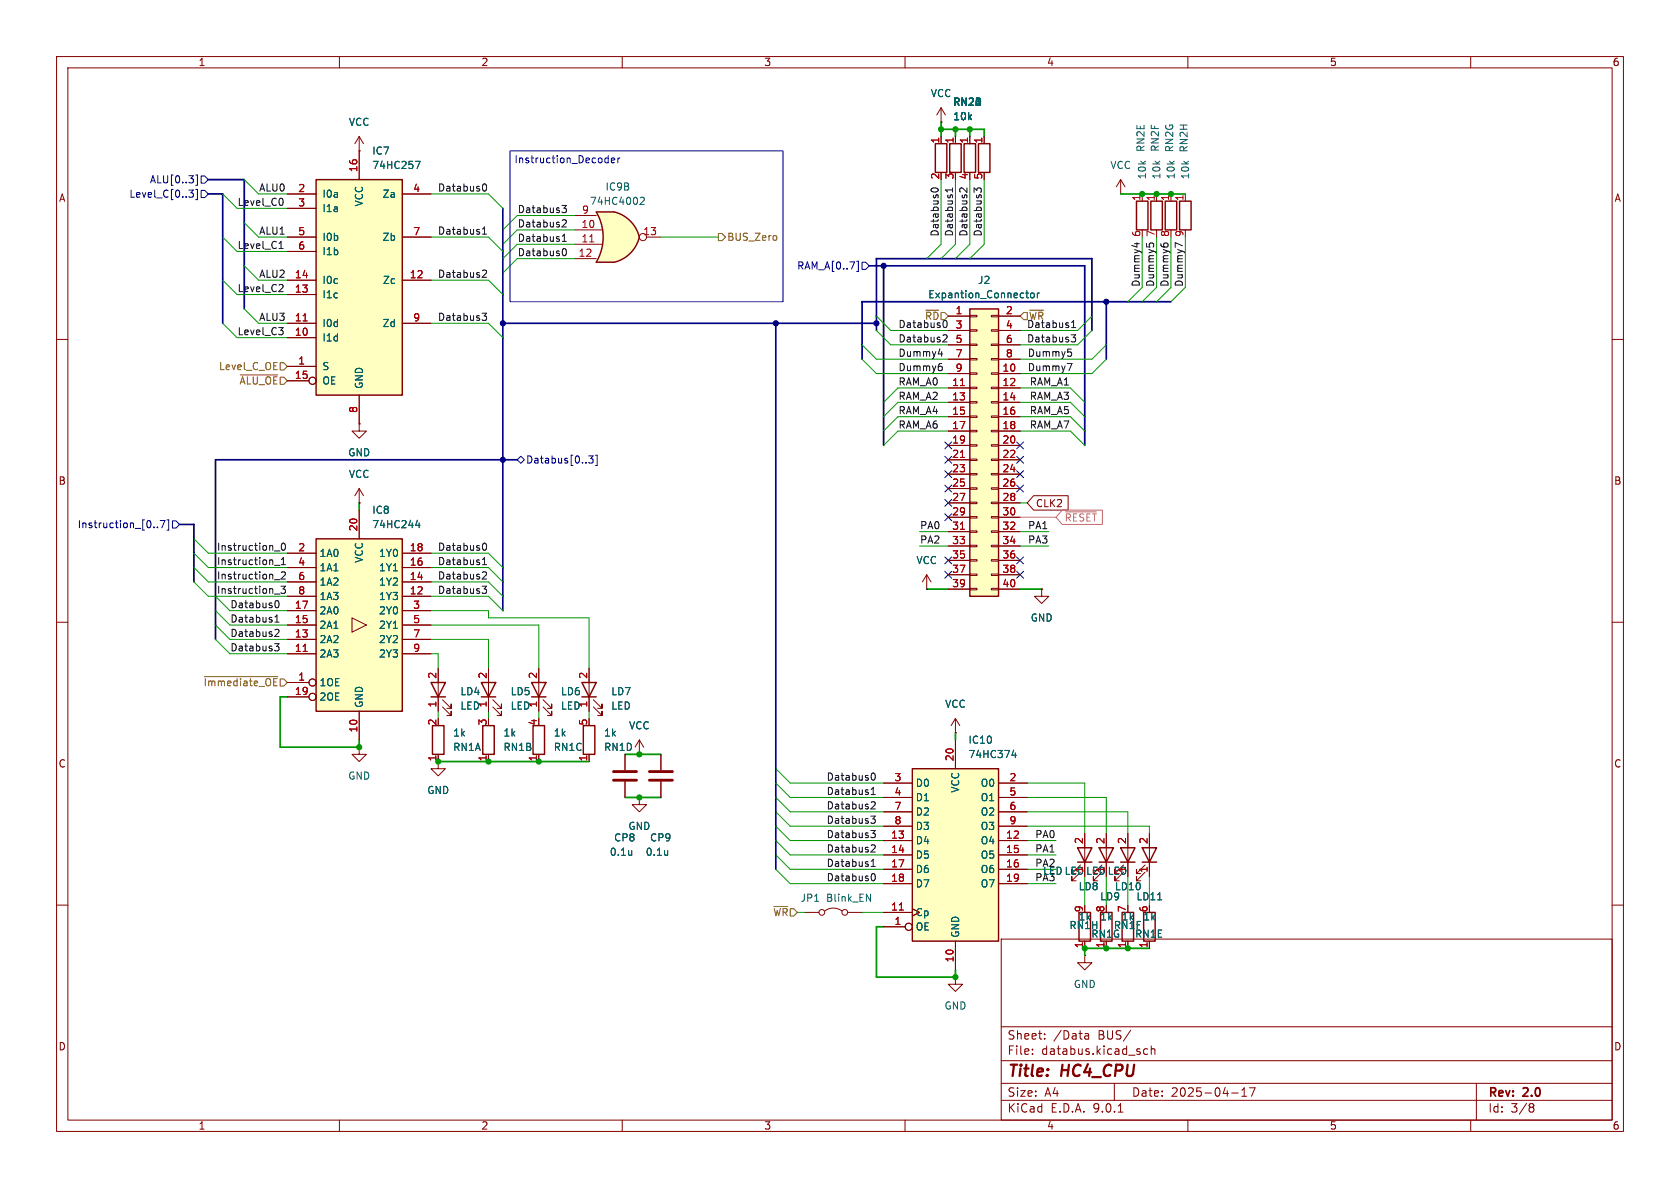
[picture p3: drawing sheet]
<svg xmlns="http://www.w3.org/2000/svg" width="297mm" height="210mm" viewBox="0 0 297 210" stroke-linecap="round" stroke-linejoin="round" font-family="sans-serif">
<g fill="none" stroke="#840000" stroke-width=".18">
<path d="M10 10h277v190h-277zM12 12h273v186h-273zM60 10v2M110 10v2M160 10v2M210 10v2M260 10v2M10 60h2M285 60h2M10 110h2M285 110h2M63.5 132.1v1.3h1.3l-1.3 1.2-1.3-1.2h1.3"/>
<path d="M63.5 132.1h.1M10 160h2M177 166h108v32h-108zM285 160h2M60 198v2M110 198v2M160 198v2M177 194.5h108M177 191.5h108M177 187.5h108M177 181.5h108M182.5 186.3v.1"/>
<path d="M182.5 185.5v.1M184.7 183.6v.1M184.7 182.8v.1M191.8 182.8h.6l.1 .9M191.8 183.6h.7M192.5 183.1l-.7 .1M197 191.5v3M197.7 196.6h.8M199.9 182.1l-1.3 2M202.9 185.5l-.4-.1-.3 .3v.4l.1 .2h.6M203.5 185.5l.2-.1 .4 .1 .1 .9M203.5 184.9v1.5"/>
<path d="M210 198v2M217.7 193.2h1.2M219.5 193.8h.9M219.5 192.7l.5-.4v1.5M220.9 192.3h1l-.7 1.5M260 198v2M261 191.5v6.5M270.6 195.1l.4 .1 .2 .2-.3 .3M270.6 195.7h.3M270.9 195.7l.2 .2 .1 .4-.2 .2-.4 .1"/>
</g>
<path d="M55.9 95.3h15.2v30.4h-15.2z" fill="#ffffc2"/>
<g fill="none" stroke="#840000" stroke-width=".18">
<path d="M168.9 24.1v1.3M174 24.1v1.3M198.1 34.3h.1M198.1 31.8l-.7 1.2M198.1 31.8l.8 1.2M198.1 31.8v2.5M50.8 97.8h5.1M63.5 90.2v5.1M71.1 97.8h5.1M50.8 100.3h5.1M50.8 102.9h5.1M50.8 105.4h5.1"/>
<path d="M50.8 108h5.1M50.8 110.5h5.1M50.8 113h5.1M50.8 115.6h5.1M62.2 109.2l2.6 1.3-2.6 1.3zM71.1 100.3h5.1M71.1 102.9h5.1M71.1 105.4h5.1M71.1 108h5.1M71.1 110.5h5.1M71.1 113h5.1M71.1 115.6h5.1"/>
<path d="M50.8 120.7h3.8M50.8 123.2h3.8M63.5 125.7v5.1M195.6 166.4v1.2M203.2 166.4v1.2"/>
<circle cx="55.2" cy="120.6" r=".63"/>
<circle cx="55.2" cy="123.2" r=".63"/>
</g>
<path d="M167.9 25.4h2v5.1h-2zM173 25.4h2v5.1h-2zM55.9 95.3h15.2v30.4h-15.2zM194.6 161.3h2v5.1h-2zM202.2 161.3h2v5.1h-2z" fill="none" stroke="#840000" stroke-width=".25"/>
<path d="M53.6 115.2h.7" fill="none" stroke="#a90000" stroke-width=".18"/>
<path d="M73.8 92l-.3 .9h.8M74.1 92.4v.9" fill="none" stroke="#006464" stroke-width=".18"/>
<path d="M55.9 31.8h15.2v38.1h-15.2z" fill="#ffffc2"/>
<path d="M55.9 31.8h15.2v38.1h-15.2zM165.4 25.4h2v5.1h-2zM170.4 25.4h2.1v5.1h-2.1zM203.5 35.6h2v5h-2z" fill="none" stroke="#840000" stroke-width=".25"/>
<g fill="none" stroke="#840000" stroke-width=".18">
<path d="M50.8 34.3h5.1M50.8 36.8h5.1M63.5 26.7v5.1M71.1 34.3h5.1M166.4 24.1v1.3M171.4 24.1v1.3M204.5 34.3v1.3M50.8 41.9h5.1M50.8 44.5h5.1M50.8 49.5h5.1M50.8 52.1h5.1M50.8 57.2h5.1"/>
<path d="M50.8 59.7h5.1M71.1 41.9h5.1M71.1 49.5h5.1M71.1 57.2h5.1M50.8 64.8h5.1M50.8 67.3h3.8M63.5 69.9v5"/>
<circle cx="55.2" cy="67.3" r=".63"/>
</g>
<path d="M53.6 56.7h.7" fill="none" stroke="#a90000" stroke-width=".18"/>
<path d="M73.4 28.5h.9l-.6 1.3" fill="none" stroke="#006464" stroke-width=".18"/>
<path d="M161.3 135.9h15.2v30.5h-15.2z" fill="#ffffc2"/>
<path d="M200.9 35.6h2v5h-2zM206 35.6h2v5h-2zM208.5 35.6h2.1v5h-2.1zM161.3 135.9h15.2v30.5h-15.2zM198.1 149.9h2.6l-1.3 2.5zM198.1 152.4h2.6M201.9 149.9h2.6l-1.3 2.5zM201.9 152.4h2.6M190.8 161.3h2v5.1h-2z" fill="none" stroke="#840000" stroke-width=".25"/>
<g fill="none" stroke="#840000" stroke-width=".18">
<path d="M201.9 34.3v1.3M207 34.3v1.3M209.5 34.3v1.3M156.2 138.4h5.1M168.9 130.8v5.1M176.5 138.4h5.1M156.2 141h5.1M156.2 143.5h5.1M156.2 146.1h5.1M156.2 148.6h5.1M156.2 151.1h5.1M156.2 153.7h5.1"/>
<path d="M156.2 156.2h5.1M176.5 141h5.1M176.5 143.5h5.1M176.5 146.1h5.1M176.5 148.6h5.1M176.5 151.1h5.1M176.5 153.7h5.1M176.5 156.2h5.1M198.6 154.2l-1.5 1.5v-.8v.8h.8M198.6 152.9l-1.5 1.5v-.7v.7h.8M199.4 147.3v7.6M202.4 154.2l-1.5 1.5v-.8v.8h.8"/>
<path d="M202.4 152.9l-1.5 1.5v-.7v.7h.8M203.2 147.3v7.6M156.2 161.3h5.1M156.2 163.8h3.8M168.9 166.4v5.1M191.8 168.9v1.3h1.2l-1.2 1.3-1.3-1.3h1.3M191.8 168.9h.1M191.8 166.4v1.2"/>
<circle cx="160.7" cy="163.8" r=".63"/>
</g>
<path d="M159 160.9h.7" fill="none" stroke="#a90000" stroke-width=".18"/>
<path d="M179.2 132.6l-.3 .9h.8M179.5 133.1v.8M204.7 159.1h.7" fill="none" stroke="#006464" stroke-width=".18"/>
<path d="M171.4 54.6h5.1v50.8h-5.1z" fill="#ffffc2"/>
<path d="M171.4 54.6h5.1v50.8h-5.1zM76.2 120.7h2.5l-1.2 2.5zM76.2 123.2h2.5M190.5 149.9h2.5l-1.2 2.5zM190.5 152.4h2.5M194.3 149.9h2.5l-1.2 2.5zM194.3 152.4h2.5" fill="none" stroke="#840000" stroke-width=".25"/>
<g fill="none" stroke="#840000" stroke-width=".18">
<path d="M167.6 55.9h3.8M167.6 58.4h3.8M171.4 55.8h1.3v.2h-1.3zM171.4 58.3h1.3v.2h-1.3zM175.3 55.8h1.2v.2h-1.2zM175.3 58.3h1.2v.2h-1.2zM176.5 55.9h3.8M176.5 58.4h3.8M167.6 61h3.8M167.6 63.5h3.8M167.6 66h3.8M167.6 68.6h3.8"/>
<path d="M167.6 71.1h3.8M167.6 73.7h3.8M167.6 76.2h3.8M167.6 78.7h3.8M171.4 60.8h1.3v.3h-1.3zM171.4 63.4h1.3v.2h-1.3zM171.4 65.9h1.3v.3h-1.3zM171.4 68.5h1.3v.2h-1.3zM171.4 71h1.3v.2h-1.3zM171.4 73.5h1.3v.3h-1.3zM171.4 76.1h1.3v.2h-1.3zM171.4 78.6h1.3v.3h-1.3z"/>
<path d="M175.3 60.8h1.2v.3h-1.2zM175.3 63.4h1.2v.2h-1.2zM175.3 65.9h1.2v.3h-1.2zM175.3 68.5h1.2v.2h-1.2zM175.3 71h1.2v.2h-1.2zM175.3 73.5h1.2v.3h-1.2zM175.3 76.1h1.2v.2h-1.2zM175.3 78.6h1.2v.3h-1.2zM176.5 61h3.8M176.5 63.5h3.8M176.5 66h3.8M176.5 68.6h3.8"/>
<path d="M176.5 71.1h3.8M176.5 73.7h3.8M176.5 76.2h3.8M176.5 78.7h3.8M167.6 81.3h3.8M167.6 83.8h3.8M167.6 86.4h3.8M167.6 88.9h3.8M167.6 91.4h3.8M167.6 94h3.8M167.6 96.5h3.8M167.6 99.1h3.8"/>
<path d="M171.4 81.2h1.3v.2h-1.3zM171.4 83.7h1.3v.2h-1.3zM171.4 86.2h1.3v.3h-1.3zM171.4 88.8h1.3v.2h-1.3zM171.4 91.3h1.3v.3h-1.3zM171.4 93.9h1.3v.2h-1.3zM171.4 96.4h1.3v.2h-1.3zM171.4 98.9h1.3v.3h-1.3zM175.3 81.2h1.2v.2h-1.2zM175.3 83.7h1.2v.2h-1.2zM175.3 86.2h1.2v.3h-1.2zM175.3 88.8h1.2v.2h-1.2z"/>
<path d="M175.3 91.3h1.2v.3h-1.2zM175.3 93.9h1.2v.2h-1.2zM175.3 96.4h1.2v.2h-1.2zM175.3 98.9h1.2v.3h-1.2zM176.5 81.3h3.8M176.5 83.8h3.8M176.5 86.4h3.8M176.5 88.9h3.8M176.5 91.4h3.8M176.5 94h3.8M176.5 96.5h3.8M176.5 99.1h3.8"/>
<path d="M77.5 118.1v7.6M167.6 101.6h3.8M167.6 104.1h3.8M171.4 101.5h1.3v.2h-1.3zM171.4 104h1.3v.3h-1.3zM175.3 101.5h1.2v.2h-1.2zM175.3 104h1.2v.3h-1.2zM176.5 101.6h3.8M176.5 104.1h3.8M78.2 125l1.6 1.5v-.8v.8h-.8M78.2 123.7l1.6 1.5v-.7v.7h-.8M191 154.2l-1.5 1.5v-.8v.8h.7"/>
<path d="M191 152.9l-1.5 1.5v-.7v.7h.7M191.8 147.3v7.6M194.8 154.2l-1.5 1.5v-.8v.8h.8M194.8 152.9l-1.5 1.5v-.7v.7h.8M195.6 147.3v7.6"/>
</g>
<path d="M169.8 68.2h.7M169.8 80.9h.7M169.8 93.6h.7" fill="none" stroke="#a90000" stroke-width=".18"/>
<path d="M181.3 51.8h.5M181.6 52.6h.2M182.2 51.9l.2-.1 .4 .1v.5l-.1 .2h-.3l-.2-.1zM183.4 51.8v.8M183.8 51.8l-.4 .2" fill="none" stroke="#006464" stroke-width=".18"/>
<path d="M105.4 37.5h3.2M105.4 46.4h3.2" fill="none" stroke="#ffffc2" stroke-width=".18"/>
<g fill="#ffffc2" stroke="#ffffc2" stroke-width=".18">
<path d="M108.6 37.5a6.1 6.1 0 0 1 4.4 4.4l-5.9 1.4z"/>
<path d="M107.2 40.5l5.8 1.4a6 6 0 0 1-4.4 4.5z"/>
</g>
<path d="M105.4 37.5h3.2v8.9h-3.2a8.8 8.8 0 0 0 0-8.9z" fill="#ffffc2"/>
<path d="M105.4 37.5h3.2a6 6 0 0 1 4.4 4.4 6 6 0 0 1-4.4 4.5h-3.2a8.7 8.7 0 0 0 0-8.9zM76.5 128.3h2v5.1h-2zM85.1 120.7h2.5l-1.2 2.5zM85.1 123.2h2.5M85.3 128.3h2.1v5.1h-2.1zM94 120.7h2.5l-1.3 2.5zM94 123.2h2.5M94.2 128.3h2.1v5.1h-2.1zM102.9 120.7h2.5l-1.3 2.5zM102.9 123.2h2.5M103.1 128.3h2.1v5.1h-2.1zM198.4 161.3h2v5.1h-2z" fill="none" stroke="#840000" stroke-width=".25"/>
<g fill="none" stroke="#840000" stroke-width=".18">
<path d="M166.4 19.1l-.8 1.2M166.4 19.1l.7 1.2M166.4 19.1v2.5M50.8 34.3h5.1M50.8 36.8h5.1M63.5 26.7h.1M63.5 24.1l-.8 1.3M63.5 24.1l.8 1.3M63.5 24.1v7.7M71.1 34.3h5.1M101.6 38.1h3.8M166.4 21.6h.1"/>
<path d="M166.4 24.1v1.3M168.9 24.1v1.3M171.4 24.1v1.3M174 24.1v1.3M50.8 41.9h5.1M50.8 44.5h5.1M50.8 49.5h5.1M50.8 52.1h5.1M50.8 57.2h5.1M50.8 59.7h5.1M71.1 41.9h5.1M71.1 49.5h5.1"/>
<path d="M71.1 57.2h5.1M101.6 40.6h4.8M101.6 43.2h4.8M101.6 45.7h3.8M114.3 41.9h2.5M167.6 55.9h3.8M167.6 58.4h3.8M176.5 55.9h3.8M176.5 58.4h3.8M50.8 64.8h5.1M50.8 67.3h3.8M63.5 74.9v1.3h1.3l-1.3 1.3-1.3-1.3h1.3"/>
<path d="M63.5 74.9h.1M63.5 69.9v5M167.6 61h3.8M167.6 63.5h3.8M167.6 66h3.8M167.6 68.6h3.8M167.6 71.1h3.8M167.6 73.7h3.8M167.6 76.2h3.8M167.6 78.7h3.8M176.5 61h3.8M176.5 63.5h3.8"/>
<path d="M176.5 66h3.8M176.5 68.6h3.8M176.5 71.1h3.8M176.5 73.7h3.8M176.5 76.2h3.8M176.5 78.7h3.8M50.8 97.8h5.1M63.5 88.9h.1M63.5 86.4v2.5M63.5 90.2v5.1M63.5 86.4l.8 1.2M63.5 86.4l-.8 1.2"/>
<path d="M71.1 97.8h5.1M167.6 81.3h3.8M167.6 83.8h3.8M167.6 86.4h3.8M167.6 88.9h3.8M167.6 91.4h3.8M167.6 94h3.8M167.6 96.5h3.8M167.6 99.1h3.8M176.5 81.3h3.8M176.5 83.8h3.8M176.5 86.4h3.8"/>
<path d="M176.5 88.9h3.8M176.5 91.4h3.8M176.5 94h3.8M176.5 96.5h3.8M176.5 99.1h3.8M182.7 87.6h6.1v2.6h-6.1l-1.1-1.3zM50.8 100.3h5.1M50.8 102.9h5.1M50.8 105.4h5.1M50.8 108h5.1M50.8 110.5h5.1M50.8 113h5.1"/>
<path d="M50.8 115.6h5.1M71.1 100.3h5.1M71.1 102.9h5.1M71.1 105.4h5.1M71.1 108h5.1M71.1 110.5h5.1M71.1 113h5.1M71.1 115.6h5.1M77.5 118.1v2.6M86.4 118.1v7.6M95.2 118.1v7.6M104.1 118.1v7.6"/>
<path d="M163.8 104.1h.1M163.8 101.6l-.7 1.3M163.8 101.6l.8 1.3M163.8 101.6v2.5M167.6 101.6h3.8M167.6 104.1h3.8M176.5 101.6h3.8M176.5 104.1h3.8M184.1 104.1v1.3h1.3l-1.3 1.3-1.2-1.3h1.2M184.1 104.1h.1M50.8 120.7h3.8M50.8 123.2h3.8"/>
<path d="M63.5 125.7v5.1M77.5 133.4v2.5h1.2l-1.2 1.3-1.3-1.3h1.3M77.5 123.2v2.5M86.4 133.4v1.2M87.1 125l1.5 1.5v-.8v.8h-.7M87.1 123.7l1.5 1.5v-.7v.7h-.7M95.2 133.4v1.2M96 125l1.5 1.5v-.8v.8h-.7M96 123.7l1.5 1.5v-.7v.7h-.7M104.1 133.4v1.2M104.9 125l1.5 1.5v-.8v.8h-.7M104.9 123.7l1.5 1.5v-.7v.7h-.7"/>
<path d="M110.5 133.4v2.7M110.5 138.2v2.8M113 133.4h.1M113 130.8l-.7 1.3M113 130.8l.8 1.3M113 130.8v2.6M116.8 133.4v2.7M116.8 138.2v2.8M156.2 138.4h5.1M168.9 129.5h.1M168.9 127l-.8 1.3M168.9 127l.8 1.3"/>
<path d="M168.9 127v2.5M168.9 130.8v5.1M176.5 138.4h5.1M113 141v1.2h1.3l-1.3 1.3-1.2-1.3h1.2M113 141h.1M156.2 141h5.1M156.2 143.5h5.1M156.2 146.1h5.1M156.2 148.6h5.1M156.2 151.1h5.1M156.2 153.7h5.1M156.2 156.2h5.1"/>
<path d="M176.5 141h5.1M176.5 143.5h5.1M176.5 146.1h5.1M176.5 148.6h5.1M176.5 151.1h5.1M176.5 153.7h5.1M176.5 156.2h5.1M191.8 147.3v2.6M191.8 152.4v2.5M195.6 147.3v2.6M195.6 152.4v2.5M199.4 147.3v2.6"/>
<path d="M199.4 152.4v2.5M203.2 147.3v2.6M203.2 152.4v2.5M142.2 161.3h2.6M145.8 161a2.54 2.54 0 0 1 3 0M149.9 161.3h2.5M156.2 161.3h5.1M156.2 163.8h3.8M168.9 172.7v1.3h1.3l-1.3 1.3-1.3-1.3h1.3M168.9 172.7h.1M168.9 166.4v5.1M191.8 166.4v1.2"/>
<path d="M195.6 166.4v1.2M199.4 166.4v1.2M203.2 166.4v1.2"/>
<circle cx="113.7" cy="41.9" r=".63"/>
<circle cx="55.2" cy="67.3" r=".63"/>
<circle cx="55.2" cy="120.6" r=".63"/>
<circle cx="55.2" cy="123.2" r=".63"/>
<circle cx="145.3" cy="161.3" r=".51"/>
<circle cx="149.4" cy="161.3" r=".51"/>
<circle cx="160.7" cy="163.8" r=".63"/>
</g>
<path d="M53.6 56.7h.7M104.3 42.8h.7M169.8 68.2h.7M169.8 80.9h.7M169.8 93.6h.7M53.6 115.2h.7M159 160.9h.7" fill="none" stroke="#a90000" stroke-width=".18"/>
<g fill="none" stroke="#006464" stroke-width=".18">
<path d="M73.4 28.5h.9l-.6 1.3M113.2 35l.5-.1 .2 .3-.8 .9h.8M181.3 51.8h.5M181.6 52.6h.2M182.2 51.9l.2-.1 .4 .1v.5l-.1 .2h-.3l-.2-.1zM183.4 51.8v.8M183.8 51.8l-.4 .2M73.8 92l-.3 .9h.8M74.1 92.4v.9M179.2 132.6l-.3 .9h.8M179.5 133.1v.8M111.7 150.4v.8"/>
<path d="M111.7 151.1h-.1M118 150.4v.8M118 151.1h.1M153.2 158.1l.7 1.2v-1.2M204.7 159.1h.7"/>
</g>
<path d="M108.5 136.4h4M108.5 137.9h4M114.8 136.4h4.1M114.8 137.9h4.1" fill="none" stroke="#840000" stroke-width=".51"/>
<path d="M127 41.3h.6l.7 .6-.7 .6h-.6zM137.3 41.8v.6M163.7 54.8h2.3M181 55.2h.6v1.3h-.6l-.7-.6zM182 54.8h2.5M42.5 66.3h6.6M49.5 64.1h.7l.6 .7-.6 .6h-.7zM36.1 119.6h13M49.5 120h.7l.6 .7-.6 .6h-.7zM136.8 160.2h2.5" fill="none" stroke="#725600" stroke-width=".18"/>
<g fill="none" stroke="#000084" stroke-width=".18">
<path d="M33.4 33.6h.8l-.4 .5 .3 .1 .1 .4-.3 .3h-.3M34.6 30.9h.3v1.9h-.3M34.6 33.5h.3v1.8h-.3M35.6 31.1h.6l.6 .7-.6 .6h-.6zM35.6 33.7h.6l.6 .6-.6 .6h-.6zM151.4 46.2h.3v1.8h-.3M152.4 46.4h.6l.7 .6-.7 .6h-.6zM167 78.1l1.2 1.2M168.2 78.1l-1.2 1.2M179.7 78.1l1.2 1.2M180.9 78.1l-1.2 1.2M27.2 93.2v.1"/>
<path d="M27.8 93.2v.1M28.3 92h.9l-.6 1.3M29.5 91.9h.3v1.8h-.3M30.5 92.1h.6l.6 .6-.6 .6h-.6zM91.4 81.3l.7-.7 .6 .7-.6 .6zM104.1 80.6h.8l-.5 .5 .4 .1v.5l-.2 .2-.5-.2M105.3 80.5h.3v1.8h-.3M167 90.8l1.2 1.2M167 98.5l1.2 1.2M167 80.7l1.2 1.2M167 85.8l1.2 1.2M167 83.2l1.2 1.2"/>
<path d="M167 88.3l1.2 1.2M168.2 90.8l-1.2 1.2M168.2 98.5l-1.2 1.2M168.2 80.7l-1.2 1.2M168.2 85.8l-1.2 1.2M168.2 83.2l-1.2 1.2M168.2 88.3l-1.2 1.2M179.7 98.5l1.2 1.2M179.7 80.7l1.2 1.2M179.7 85.8l1.2 1.2M179.7 83.2l1.2 1.2M180.9 98.5l-1.2 1.2"/>
<path d="M180.9 85.8l-1.2 1.2M180.9 80.7l-1.2 1.2M180.9 83.2l-1.2 1.2M167 101l1.2 1.2M168.2 101l-1.2 1.2M179.7 101l1.2 1.2M180.9 101l-1.2 1.2"/>
</g>
<path d="M180.3 91.4h6.4M187.8 90.2h7.1v2.5h-7.1l-1.1-1.3zM188.3 90.5h5.5" fill="none" stroke="#ff00d1" stroke-width=".18"/>
<g fill="none" stroke="#0f0f0f" stroke-width=".18">
<path d="M49.9 35.2l.2 .3-.2 .7M85.4 32.6l.2-.1a.68 .68 0 0 1 .4 .6 .68 .68 0 0 1-.4 .7l-.2-.1M99.3 36.3h.8l-.4 .5 .4 .1v.4l-.2 .3h-.4M99.5 38.9h.4l.2 .3-.8 .9h.8M164.7 33.8l-.1-.2a.68 .68 0 0 1 .6-.4 .68 .68 0 0 1 .7 .4l-.2 .2M168.4 33.2v.7M168.4 33.6h-1.3l.4 .3M170.9 33.2v.8l-.9-.8-.3 .3v.4M173.5 33.8v-.3l-.3-.3-.4 .1-.1 .3-.5-.4v.8M49.3 57.9h.8l-.5 .5M49.3 43.9h.8M49.6 42.8l.1-.1v1.2"/>
<path d="M49.8 50.3l.3 .2-.1 .3-.7 .8h.8M49.9 58.5l.2 .1-.2 .5M85.2 55.4h.8l-.4 .5 .4 .1v.4l-.2 .2h-.4M85.3 40.5l.4-.4v1.3M85.3 41.4h.7M85.4 47.8l.4-.1 .2 .4-.8 .9h.8M99.4 42.7h.7M99.4 41.8l.4-.4v1.3M99.5 44.1l.2-.2a.68 .68 0 0 1 .4 .7 .68 .68 0 0 1-.4 .6l-.2-.1M166.8 59.2h.4l.2 .3-.7 .9h.7M167.4 57.7l-.3 .2-.3-.1M189.4 59.2h.8l-.5 .5 .4 .1 .1 .4-.3 .2h-.3"/>
<path d="M189.4 57.9h.8M189.4 57l.4-.4v1.3M200.6 43.1h.8M201 42.9v.8M202.7 43v.6M203.2 43.2l.2-.2h.3l.3 .2M205.2 43.1v.2M205.7 43.2l.3-.2h.3l.2 .2M209 43.4l-1.2-.5v.8M165.9 62.6h.8M166.2 64.3h.3M166.3 64.7l.3 .3v.3l-.3 .2"/>
<path d="M166.5 62.1v.9M188.7 64.3h.8l-.5 1.2M188.8 61.7h.6M189.2 62.2l.3 .2v.3l-.3 .3M48.5 99.9h1M48.5 97.4h1M49.7 98.9l.4-.4v1.3M49.7 99.8h.8M49.9 96.1l.1-.1a.68 .68 0 0 1 .5 .6 .68 .68 0 0 1-.5 .7l-.1-.1-.2-.4zM85.3 99.8h.7M85.3 98.9l.4-.4v1.3M85.4 96.1l.2-.1a.68 .68 0 0 1 .4 .6 .68 .68 0 0 1-.4 .7l-.2-.1"/>
<path d="M48.5 105h1M48.5 102.5h1M48.5 113.8h.8l-.4 .5 .4 .1v.4l-.2 .3h-.4M48.6 110h.7M48.6 109.1l.4-.4v1.3M48.7 111.3l.4-.1 .2 .4-.8 .9h.8M48.7 106.3l.2-.1a.68 .68 0 0 1 .4 .6 .68 .68 0 0 1-.4 .6l-.2-.1M49.7 103.6h.8l-.5 .5 .4 .1v.6l-.2 .1-.5-.1M49.7 101.2l.5-.1 .3 .4-.8 .9h.8M85.2 103.6h.8l-.4 .5 .4 .1v.5l-.2 .2h-.4M85.4 101.1h.4l.2 .4-.8 .9h.8M154 139.6l.4-.4v1.3"/>
<path d="M154.1 136.8l.2-.2a.68 .68 0 0 1 .5 .7 .68 .68 0 0 1-.5 .6l-.2-.1M154 144.3h.7l-.4 .5 .4 .1v.4l-.2 .2h-.4M154 146.8h.7l-.4 .5 .4 .1v.4l-.2 .3h-.4M154 153.2h.7M154 152.3l.4-.4v1.3M154 140.5h.7M154.1 141.8l.4-.1 .2 .4-.7 .9h.7M154.1 149.4l.4-.1 .2 .4-.7 .9h.7M154.1 154.5l.2-.1a.68 .68 0 0 1 .5 .7 .68 .68 0 0 1-.5 .6l-.2-.1"/>
</g>
<path d="M36.8 31.8h6.4v22.8M36.8 34.3h2.6v22.9M88.9 36.8v71.2M88.9 57.2h66M137.2 57.2v96.5M153.7 47h38.1v31.7M154.9 58.4v-12.7h38.1v12.7M156.2 47v31.7M195.6 53.3v10.2M207 53.3h-54.6v10.2M31.7 92.7h2.6v10.2M91.4 81.3h-53.3v31.7" fill="none" stroke="#000084" stroke-width=".3"/>
<g fill="none" stroke="#009600" stroke-width=".3">
<path d="M166.4 21.6v2.5M166.4 22.9h7.6v1.2M168.9 22.9v1.2M171.4 22.9v1.2M198.1 34.3h11.4M63.5 88.9v1.3M163.8 104.1h3.8M180.3 104.1h3.8M50.8 123.2h-1.3v8.9h14v-1.3M77.5 134.6h26.6M110.5 133.4h6.3M168.9 129.5v1.3"/>
<path d="M110.5 141h6.3M156.2 163.8h-1.3v8.9h14v-1.2M203.2 167.6h-11.4v1.3"/>
</g>
<g fill="none" stroke="#009600" stroke-width=".18">
<path d="M39.4 34.3l2.5 2.5h8.9M43.2 39.4l2.5 2.5h5.1M43.2 31.8l2.5 2.5h5.1M76.2 34.3h10.2l2.5 2.5M101.6 38.1h-10.2l-2.5 2.5M166.4 31.8v11.4l-2.6 2.5M168.9 31.8v11.4l-2.5 2.5M171.4 31.8v11.4l-2.5 2.5M174 31.8v11.4l-2.6 2.5M39.4 41.9l2.5 2.6h8.9M39.4 49.5l2.5 2.6h8.9M39.4 57.2l2.5 2.5h8.9"/>
<path d="M43.2 47l2.5 2.5h5.1M43.2 54.6l2.5 2.6h5.1M76.2 49.5h10.2l2.5 2.6M76.2 41.9h10.2l2.5 2.6M76.2 57.2h10.2l2.5 2.5M101.6 45.7h-10.2l-2.5 2.6M101.6 43.2h-10.2l-2.5 2.5M101.6 40.6h-10.2l-2.5 2.6M116.8 41.9h10.2M154.9 58.4l2.6 2.6h10.1M154.9 55.9l2.6 2.5h10.1M193 58.4l-2.5 2.6h-10.2"/>
<path d="M193 55.9l-2.5 2.5h-10.2M201.9 41.9v8.9l-2.5 2.5M204.5 41.9v8.9l-2.6 2.5M207 41.9v8.9l-2.5 2.5M209.5 41.9v8.9l-2.5 2.5M152.4 61l2.5 2.5h12.7M152.4 63.5l2.5 2.5h12.7M167.6 71.1h-8.9l-2.5 2.6M167.6 76.2h-8.9l-2.5 2.5M167.6 68.6h-8.9l-2.5 2.5M167.6 73.7h-8.9l-2.5 2.5M180.3 71.1h8.9l2.6 2.6"/>
<path d="M180.3 76.2h8.9l2.6 2.5M180.3 68.6h8.9l2.6 2.5M180.3 73.7h8.9l2.6 2.5M195.6 61l-2.6 2.5h-12.7M195.6 63.5l-2.6 2.5h-12.7M34.3 95.3l2.5 2.5h14M34.3 97.8l2.5 2.5h14M76.2 97.8h10.2l2.5 2.5M162.6 94h5M162.6 96.5h5M180.3 94h5.1M180.3 88.9h1.3"/>
<path d="M180.3 96.5h5.1M34.3 100.3l2.5 2.6h14M34.3 102.9l2.5 2.5h14M38.1 113l2.5 2.6h10.2M38.1 108l2.5 2.5h10.2M38.1 110.5l2.5 2.5h10.2M38.1 105.4l2.5 2.6h10.2M76.2 102.9h10.2l2.5 2.5M76.2 100.3h10.2l2.5 2.6M76.2 105.4h10.2l2.5 2.6M76.2 115.6h1.3v2.5M76.2 110.5h19v7.6"/>
<path d="M76.2 113h10.2v5.1M76.2 108h10.2v1.2h17.7v8.9M77.5 125.7v1.3M86.4 125.7v1.3M95.2 125.7v1.3M104.1 125.7v1.3M137.2 135.9l2.5 2.5h16.5M137.2 138.4l2.5 2.6h16.5M181.6 138.4h10.2v8.9M137.2 153.7l2.5 2.5h16.5M137.2 151.1l2.5 2.6h16.5M137.2 146.1l2.5 2.5h16.5"/>
<path d="M137.2 148.6l2.5 2.5h16.5M137.2 143.5l2.5 2.6h16.5M137.2 141l2.5 2.5h16.5M181.6 156.2h5.1M181.6 153.7h5.1M181.6 148.6h5.1M181.6 151.1h5.1M181.6 146.1h21.6v1.2M181.6 143.5h17.8v3.8M181.6 141h14v6.3M191.8 154.9v5.1M195.6 154.9v5.1"/>
<path d="M199.4 154.9v5.1M203.2 154.9v5.1M152.4 161.3h3.8"/>
</g>
<path d="M90.2 26.7h48.2v26.6h-48.2zM107.2 27.9l.3 .1M107.5 27.5v1.3M107.5 28.7l-.3 .1M108.1 28.4l.6-.2-.1-.2-.3-.1-.2 .2v.6h.5M109.2 27.9v.9M109.6 27.9l-.4 .3" fill="none" stroke="#0000c2" stroke-width=".18"/>
<g fill="#009600" stroke="#009600" stroke-width=".18">
<circle cx="204.5" cy="34.3" r=".46"/>
<circle cx="201.9" cy="34.3" r=".46"/>
<circle cx="207" cy="34.3" r=".46"/>
<circle cx="171.4" cy="22.9" r=".46"/>
<circle cx="168.9" cy="22.9" r=".46"/>
<circle cx="166.4" cy="22.9" r=".46"/>
<circle cx="191.8" cy="167.6" r=".46"/>
<circle cx="199.4" cy="167.6" r=".46"/>
<circle cx="195.6" cy="167.6" r=".46"/>
<circle cx="168.9" cy="172.7" r=".46"/>
<circle cx="63.5" cy="132.1" r=".46"/>
<circle cx="113" cy="133.4" r=".46"/>
<circle cx="77.5" cy="134.6" r=".46"/>
<circle cx="86.4" cy="134.6" r=".46"/>
<circle cx="113" cy="141" r=".46"/>
<circle cx="95.2" cy="134.6" r=".46"/>
</g>
<g fill="#000084" stroke="#000084" stroke-width=".18">
<circle cx="195.6" cy="53.3" r=".46"/>
<circle cx="156.2" cy="47" r=".46"/>
<circle cx="154.9" cy="57.2" r=".46"/>
<circle cx="137.2" cy="57.2" r=".46"/>
<circle cx="88.9" cy="81.3" r=".46"/>
<circle cx="88.9" cy="57.2" r=".46"/>
</g>
<g font-size="2.8" fill="#840000">
<text x="178" y="190.9">Title:</text>
<text x="187.7" y="190.9">HC4_CPU</text>
</g>
<g font-size="2.1" fill="#840000">
<text x="178" y="184">Sheet:</text>
<text x="186.2" y="184">/Data</text>
<text x="194.2" y="184">BUS/</text>
<text x="178" y="186.7">File:</text>
<text x="184.1" y="186.7">databus.kicad_sch</text>
<text x="178" y="196.9">KiCad</text>
<text x="178" y="194.1">Size:</text>
<text x="184.7" y="194.1">A4</text>
<text x="185.7" y="196.9">E.D.A.</text>
<text x="193.3" y="196.9">9.0.1</text>
<text x="200" y="194.1">Date:</text>
<text x="207" y="194.1">2025-04-17</text>
<text x="263" y="194.3">Rev:</text>
<text x="263" y="196.9">Id:</text>
<text x="267.1" y="196.9">3/8</text>
<text x="269.4" y="194.3">2.0</text>
</g>
<g font-size="1.8" fill="#840000">
<text x="35" y="11.9">1</text>
<text x="85" y="11.9">2</text>
<text x="135" y="11.9">3</text>
<text x="185" y="11.9">4</text>
<text x="235" y="11.9">5</text>
<text x="285" y="11.9">6</text>
<text x="10.3" y="35.9">A</text>
<text x="285.3" y="35.9">A</text>
<text x="10.3" y="85.9">B</text>
<text x="183" y="89.9">CLK2</text>
<text x="285.3" y="85.9">B</text>
<text x="10.3" y="135.9">C</text>
<text x="77.2" y="134.7" transform="rotate(-90 77.2 134.7)">1</text>
<text x="285.3" y="135.9">C</text>
<text x="10.3" y="185.9">D</text>
<text x="285.3" y="185.9">D</text>
<text x="35" y="199.9">1</text>
<text x="85" y="199.9">2</text>
<text x="135" y="199.9">3</text>
<text x="185" y="199.9">4</text>
<text x="235" y="199.9">5</text>
<text x="285" y="199.9">6</text>
</g>
<g font-size="1.8" fill="#006464">
<text x="164.5" y="17.4">VCC</text>
<text x="61.6" y="22.5">VCC</text>
<text x="168.4" y="21.4">10k</text>
<text x="168.4" y="18.9">RN2B</text>
<text x="65.7" y="27.5">IC7</text>
<text x="202.5" y="27" transform="rotate(-90 202.5 27)">RN2E</text>
<text x="205.1" y="26.9" transform="rotate(-90 205.1 26.9)">RN2F</text>
<text x="207.6" y="27" transform="rotate(-90 207.6 27)">RN2G</text>
<text x="210.2" y="27.1" transform="rotate(-90 210.2 27.1)">RN2H</text>
<text x="56.9" y="35.2">I0a</text>
<text x="65.7" y="30.1">74HC257</text>
<text x="67.5" y="35.2">Za</text>
<text x="106.9" y="33.9">IC9B</text>
<text x="196.2" y="30.1">VCC</text>
<text x="202.8" y="31.8" transform="rotate(-90 202.8 31.8)">10k</text>
<text x="205.3" y="31.8" transform="rotate(-90 205.3 31.8)">10k</text>
<text x="207.9" y="31.8" transform="rotate(-90 207.9 31.8)">10k</text>
<text x="210.4" y="31.8" transform="rotate(-90 210.4 31.8)">10k</text>
<text x="56.9" y="37.7">I1a</text>
<text x="64.4" y="36.6" transform="rotate(-90 64.4 36.6)">VCC</text>
<text x="104.2" y="36.4">74HC4002</text>
<text x="56.9" y="42.8">I0b</text>
<text x="56.9" y="45.3">I1b</text>
<text x="67.5" y="42.8">Zb</text>
<text x="56.9" y="50.4">I0c</text>
<text x="56.9" y="52.9">I1c</text>
<text x="67.6" y="50.4">Zc</text>
<text x="164" y="52.9">Expantion_Connector</text>
<text x="172.8" y="50.4">J2</text>
<text x="56.9" y="58">I0d</text>
<text x="67.5" y="58">Zd</text>
<text x="56.9" y="60.6">I1d</text>
<text x="56.9" y="65.6">S</text>
<text x="56.9" y="68.2">OE</text>
<text x="64.4" y="68.8" transform="rotate(-90 64.4 68.8)">GND</text>
<text x="61.5" y="80.9">GND</text>
<text x="61.6" y="84.7">VCC</text>
<text x="65.7" y="91">IC8</text>
<text x="65.7" y="93.6">74HC244</text>
<text x="56.4" y="98.7">1A0</text>
<text x="56.4" y="101.2">1A1</text>
<text x="64.4" y="99.6" transform="rotate(-90 64.4 99.6)">VCC</text>
<text x="66.9" y="98.7">1Y0</text>
<text x="66.9" y="101.2">1Y1</text>
<text x="161.9" y="99.9">VCC</text>
<text x="56.4" y="103.7">1A2</text>
<text x="56.4" y="106.3">1A3</text>
<text x="66.9" y="103.7">1Y2</text>
<text x="66.9" y="106.3">1Y3</text>
<text x="56.4" y="108.8">2A0</text>
<text x="56.4" y="111.4">2A1</text>
<text x="56.4" y="113.9">2A2</text>
<text x="66.9" y="108.8">2Y0</text>
<text x="66.9" y="111.4">2Y1</text>
<text x="66.9" y="113.9">2Y2</text>
<text x="182.1" y="110.1">GND</text>
<text x="56.4" y="116.4">2A3</text>
<text x="66.9" y="116.4">2Y3</text>
<text x="56.4" y="121.5">1OE</text>
<text x="56.4" y="124.1">2OE</text>
<text x="64.4" y="125.2" transform="rotate(-90 64.4 125.2)">GND</text>
<text x="81.3" y="125.6">LED</text>
<text x="81.3" y="123.1">LD4</text>
<text x="86.1" y="125.2" transform="rotate(-90 86.1 125.2)">1</text>
<text x="90.2" y="125.6">LED</text>
<text x="90.2" y="123.1">LD5</text>
<text x="95" y="125.2" transform="rotate(-90 95 125.2)">1</text>
<text x="99.1" y="125.6">LED</text>
<text x="99.1" y="123.1">LD6</text>
<text x="103.9" y="125.2" transform="rotate(-90 103.9 125.2)">1</text>
<text x="108" y="125.6">LED</text>
<text x="108" y="123.1">LD7</text>
<text x="167" y="125.3">VCC</text>
<text x="80" y="130.4">1k</text>
<text x="88.9" y="130.4">1k</text>
<text x="97.8" y="130.4">1k</text>
<text x="106.7" y="130.4">1k</text>
<text x="111.1" y="129.1">VCC</text>
<text x="171.1" y="131.7">IC10</text>
<text x="80" y="132.9">RN1A</text>
<text x="88.9" y="132.9">RN1B</text>
<text x="97.8" y="132.9">RN1C</text>
<text x="106.7" y="132.9">RN1D</text>
<text x="171.1" y="134.2">74HC374</text>
<text x="61.5" y="138">GND</text>
<text x="75.4" y="140.6">GND</text>
<text x="161.8" y="139.3">D0</text>
<text x="161.8" y="141.8">D1</text>
<text x="169.8" y="140.2" transform="rotate(-90 169.8 140.2)">VCC</text>
<text x="173.3" y="139.3">O0</text>
<text x="173.3" y="141.8">O1</text>
<text x="108.5" y="148.9">CP8</text>
<text x="111" y="146.9">GND</text>
<text x="114.8" y="148.9">CP9</text>
<text x="161.8" y="144.4">D2</text>
<text x="161.8" y="146.9">D3</text>
<text x="161.8" y="149.5">D4</text>
<text x="173.3" y="144.4">O2</text>
<text x="173.3" y="146.9">O3</text>
<text x="173.3" y="149.5">O4</text>
<text x="107.7" y="151.5">0.1u</text>
<text x="114.1" y="151.5">0.1u</text>
<text x="161.8" y="152">D5</text>
<text x="161.8" y="154.5">D6</text>
<text x="173.3" y="152">O5</text>
<text x="173.3" y="154.5">O6</text>
<text x="182.9" y="153.3">PA2</text>
<text x="182.9" y="155.9">PA3</text>
<text x="184.3" y="154.9">LED LED</text>
<text x="191.9" y="154.9">LED</text>
<text x="195.7" y="154.9">LED</text>
<text x="141.4" y="159.6">JP1</text>
<text x="145.9" y="159.6">Blink_EN</text>
<text x="161.8" y="157.1">D7</text>
<text x="173.3" y="157.1">O7</text>
<text x="190.6" y="157.6">LD8</text>
<text x="194.4" y="159.4">LD9</text>
<text x="197" y="157.6">LD10</text>
<text x="200.8" y="159.4">LD11</text>
<text x="161.8" y="162.2">Cp</text>
<text x="161.8" y="164.7">OE</text>
<text x="169.8" y="165.9" transform="rotate(-90 169.8 165.9)">GND</text>
<text x="189" y="164.4">RN1H</text>
<text x="190.6" y="162.9">1k</text>
<text x="192.8" y="166">RN1G</text>
<text x="194.4" y="162.9">1k</text>
<text x="196.8" y="164.4">RN1F</text>
<text x="198.2" y="162.9">1k</text>
<text x="200.6" y="166">RN1E</text>
<text x="202" y="162.9">1k</text>
<text x="166.9" y="178.7">GND</text>
<text x="189.7" y="174.9">GND</text>
</g>
<text font-size="1.8" fill="#0000c2" x="90.9" y="29.1">Instruction_Decoder</text>
<g font-size="1.8" fill="#a90000">
<text x="166.1" y="25.5" transform="rotate(-90 166.1 25.5)">1</text>
<text x="168.7" y="25.5" transform="rotate(-90 168.7 25.5)">1</text>
<text x="171.2" y="25.5" transform="rotate(-90 171.2 25.5)">1</text>
<text x="173.7" y="25.5" transform="rotate(-90 173.7 25.5)">1</text>
<text x="52.6" y="34">2</text>
<text x="63.2" y="30.5" transform="rotate(-90 63.2 30.5)">16</text>
<text x="73" y="34">4</text>
<text x="166.1" y="31.8" transform="rotate(-90 166.1 31.8)">2</text>
<text x="168.7" y="31.8" transform="rotate(-90 168.7 31.8)">3</text>
<text x="171.2" y="31.8" transform="rotate(-90 171.2 31.8)">4</text>
<text x="173.7" y="31.8" transform="rotate(-90 173.7 31.8)">5</text>
<text x="201.7" y="35.6" transform="rotate(-90 201.7 35.6)">1</text>
<text x="204.2" y="35.6" transform="rotate(-90 204.2 35.6)">1</text>
<text x="206.8" y="35.6" transform="rotate(-90 206.8 35.6)">1</text>
<text x="209.3" y="35.6" transform="rotate(-90 209.3 35.6)">1</text>
<text x="52.6" y="36.6">3</text>
<text x="52.6" y="41.7">5</text>
<text x="73" y="41.7">7</text>
<text x="102.7" y="40.4">10</text>
<text x="102.8" y="37.8">9</text>
<text x="113.6" y="41.7">13</text>
<text x="201.7" y="42" transform="rotate(-90 201.7 42)">6</text>
<text x="204.2" y="42" transform="rotate(-90 204.2 42)">7</text>
<text x="206.8" y="42" transform="rotate(-90 206.8 42)">8</text>
<text x="209.3" y="42" transform="rotate(-90 209.3 42)">9</text>
<text x="52.6" y="44.2">6</text>
<text x="102.2" y="45.5">12</text>
<text x="102.7" y="42.9">11</text>
<text x="52" y="49.3">14</text>
<text x="52" y="51.8">13</text>
<text x="72.3" y="49.3">12</text>
<text x="52" y="56.9">11</text>
<text x="52" y="59.4">10</text>
<text x="73" y="56.9">9</text>
<text x="168.8" y="55.6">1</text>
<text x="168.8" y="58.2">3</text>
<text x="177.7" y="55.6">2</text>
<text x="177.7" y="58.2">4</text>
<text x="52.6" y="64.5">1</text>
<text x="168.8" y="60.7">5</text>
<text x="168.8" y="63.2">7</text>
<text x="168.8" y="65.8">9</text>
<text x="177.1" y="65.8">10</text>
<text x="177.7" y="60.7">6</text>
<text x="177.7" y="63.2">8</text>
<text x="52" y="67.1">15</text>
<text x="168.2" y="68.3">11</text>
<text x="168.2" y="70.9">13</text>
<text x="177.1" y="68.3">12</text>
<text x="177.1" y="70.9">14</text>
<text x="63.2" y="73.1" transform="rotate(-90 63.2 73.1)">8</text>
<text x="168.2" y="73.4">15</text>
<text x="168.2" y="75.9">17</text>
<text x="177.1" y="73.4">16</text>
<text x="177.1" y="75.9">18</text>
<text x="168.2" y="78.5">19</text>
<text x="168.2" y="81">21</text>
<text x="168.2" y="83.6">23</text>
<text x="177.1" y="78.5">20</text>
<text x="177.1" y="81">22</text>
<text x="177.1" y="83.6">24</text>
<text x="168.2" y="86.1">25</text>
<text x="168.2" y="88.6">27</text>
<text x="177.1" y="86.1">26</text>
<text x="177.1" y="88.6">28</text>
<text x="63.2" y="94" transform="rotate(-90 63.2 94)">20</text>
<text x="168.2" y="91.2">29</text>
<text x="168.2" y="93.7">31</text>
<text x="177.1" y="91.2">30</text>
<text x="177.1" y="93.7">32</text>
<text x="52.6" y="97.5">2</text>
<text x="52.6" y="100.1">4</text>
<text x="72.3" y="97.5">18</text>
<text x="72.3" y="100.1">16</text>
<text x="168.2" y="96.3">33</text>
<text x="168.2" y="98.8">35</text>
<text x="168.2" y="101.3">37</text>
<text x="177.1" y="96.3">34</text>
<text x="177.1" y="98.8">36</text>
<text x="177.1" y="101.3">38</text>
<text x="52" y="107.7">17</text>
<text x="52.6" y="102.6">6</text>
<text x="52.6" y="105.2">8</text>
<text x="72.3" y="102.6">14</text>
<text x="72.3" y="105.2">12</text>
<text x="73" y="107.7">3</text>
<text x="168.2" y="103.9">39</text>
<text x="177.1" y="103.9">40</text>
<text x="52" y="110.2">15</text>
<text x="52" y="112.8">13</text>
<text x="73" y="110.2">5</text>
<text x="73" y="112.8">7</text>
<text x="52" y="115.3">11</text>
<text x="73" y="115.3">9</text>
<text x="52" y="122.9">19</text>
<text x="52.6" y="120.4">1</text>
<text x="77.2" y="125.2" transform="rotate(-90 77.2 125.2)">1</text>
<text x="77.2" y="120.1" transform="rotate(-90 77.2 120.1)">2</text>
<text x="86.1" y="120.1" transform="rotate(-90 86.1 120.1)">2</text>
<text x="95" y="120.1" transform="rotate(-90 95 120.1)">2</text>
<text x="103.9" y="120.1" transform="rotate(-90 103.9 120.1)">2</text>
<text x="63.2" y="129.6" transform="rotate(-90 63.2 129.6)">10</text>
<text x="77.2" y="128.3" transform="rotate(-90 77.2 128.3)">2</text>
<text x="86.1" y="128.3" transform="rotate(-90 86.1 128.3)">3</text>
<text x="95" y="128.3" transform="rotate(-90 95 128.3)">4</text>
<text x="103.9" y="128.3" transform="rotate(-90 103.9 128.3)">5</text>
<text x="86.1" y="134.7" transform="rotate(-90 86.1 134.7)">1</text>
<text x="95" y="134.7" transform="rotate(-90 95 134.7)">1</text>
<text x="103.9" y="134.7" transform="rotate(-90 103.9 134.7)">1</text>
<text x="168.7" y="134.7" transform="rotate(-90 168.7 134.7)">20</text>
<text x="158" y="138.2">3</text>
<text x="158" y="140.7">4</text>
<text x="158" y="143.3">7</text>
<text x="178.4" y="138.2">2</text>
<text x="178.4" y="140.7">5</text>
<text x="178.4" y="143.3">6</text>
<text x="157.4" y="148.3">13</text>
<text x="158" y="145.8">8</text>
<text x="177.8" y="148.3">12</text>
<text x="178.4" y="145.8">9</text>
<text x="191.5" y="149.3" transform="rotate(-90 191.5 149.3)">2</text>
<text x="195.3" y="149.3" transform="rotate(-90 195.3 149.3)">2</text>
<text x="199.1" y="149.3" transform="rotate(-90 199.1 149.3)">2</text>
<text x="202.9" y="149.3" transform="rotate(-90 202.9 149.3)">2</text>
<text x="157.4" y="150.9">14</text>
<text x="157.4" y="153.4">17</text>
<text x="157.4" y="156">18</text>
<text x="177.8" y="150.9">15</text>
<text x="177.8" y="153.4">16</text>
<text x="177.8" y="156">19</text>
<text x="191.5" y="154.4" transform="rotate(-90 191.5 154.4)">1</text>
<text x="195.3" y="154.4" transform="rotate(-90 195.3 154.4)">1</text>
<text x="199.1" y="154.4" transform="rotate(-90 199.1 154.4)">1</text>
<text x="202.9" y="154.4" transform="rotate(-90 202.9 154.4)">1</text>
<text x="157.4" y="161">11</text>
<text x="191.5" y="161.4" transform="rotate(-90 191.5 161.4)">9</text>
<text x="195.3" y="161.4" transform="rotate(-90 195.3 161.4)">8</text>
<text x="199.1" y="161.4" transform="rotate(-90 199.1 161.4)">7</text>
<text x="202.9" y="161.4" transform="rotate(-90 202.9 161.4)">6</text>
<text x="158" y="163.6">1</text>
<text x="191.5" y="167.7" transform="rotate(-90 191.5 167.7)">1</text>
<text x="195.3" y="167.7" transform="rotate(-90 195.3 167.7)">1</text>
<text x="199.1" y="167.7" transform="rotate(-90 199.1 167.7)">1</text>
<text x="202.9" y="167.7" transform="rotate(-90 202.9 167.7)">1</text>
<text x="168.7" y="170.2" transform="rotate(-90 168.7 170.2)">10</text>
</g>
<g font-size="1.8" fill="#000084">
<text x="22.8" y="35.2">Level_C[0..3]</text>
<text x="26.4" y="32.6">ALU[0..3]</text>
<text x="140.8" y="47.9">RAM_A[0..7]</text>
<text x="92.9" y="82.1">Databus[0..3]</text>
<text x="13.6" y="93.6">Instruction_[0..7]</text>
</g>
<g font-size="1.8" fill="#0f0f0f">
<text x="45.7" y="33.9">ALU0</text>
<text x="77.3" y="33.9">Databus0</text>
<text x="41.9" y="36.5">Level_C0</text>
<text x="45.7" y="41.6">ALU1</text>
<text x="77.3" y="41.6">Databus1</text>
<text x="91.4" y="37.8">Databus3</text>
<text x="91.4" y="40.3">Databus2</text>
<text x="166" y="41.9" transform="rotate(-90 166 41.9)">Databus0</text>
<text x="168.6" y="41.9" transform="rotate(-90 168.6 41.9)">Databus1</text>
<text x="171.1" y="41.9" transform="rotate(-90 171.1 41.9)">Databus2</text>
<text x="173.6" y="41.9" transform="rotate(-90 173.6 41.9)">Databus3</text>
<text x="41.9" y="44.1">Level_C1</text>
<text x="91.4" y="42.8">Databus1</text>
<text x="91.4" y="45.4">Databus0</text>
<text x="41.9" y="51.7">Level_C2</text>
<text x="45.7" y="49.2">ALU2</text>
<text x="77.3" y="49.2">Databus2</text>
<text x="201.6" y="50.8" transform="rotate(-90 201.6 50.8)">Dummy4</text>
<text x="204.1" y="50.8" transform="rotate(-90 204.1 50.8)">Dummy5</text>
<text x="206.7" y="50.8" transform="rotate(-90 206.7 50.8)">Dummy6</text>
<text x="209.2" y="50.8" transform="rotate(-90 209.2 50.8)">Dummy7</text>
<text x="41.9" y="59.3">Level_C3</text>
<text x="45.7" y="56.8">ALU3</text>
<text x="77.3" y="56.8">Databus3</text>
<text x="158.7" y="58.1">Databus0</text>
<text x="163.4" y="56.7">~{RD}</text>
<text x="181.5" y="58.1">Databus1</text>
<text x="181.8" y="56.7">~{WR}</text>
<text x="158.7" y="65.7">Dummy6</text>
<text x="158.7" y="63.2">Dummy4</text>
<text x="158.7" y="60.6">Databus2</text>
<text x="181.5" y="60.6">Databus3</text>
<text x="181.6" y="65.7">Dummy7</text>
<text x="181.6" y="63.2">Dummy5</text>
<text x="158.7" y="68.2">RAM_A0</text>
<text x="158.7" y="70.8">RAM_A2</text>
<text x="182" y="70.8">RAM_A3</text>
<text x="182" y="68.2">RAM_A1</text>
<text x="158.7" y="75.9">RAM_A6</text>
<text x="158.7" y="73.3">RAM_A4</text>
<text x="182" y="73.3">RAM_A5</text>
<text x="182" y="75.9">RAM_A7</text>
<text x="162.6" y="93.6">PA0</text>
<text x="181.6" y="93.6">PA1</text>
<text x="38.3" y="100">Instruction_1</text>
<text x="38.3" y="97.4">Instruction_0</text>
<text x="77.3" y="100">Databus1</text>
<text x="77.3" y="97.4">Databus0</text>
<text x="162.6" y="96.2">PA2</text>
<text x="181.6" y="96.2">PA3</text>
<text x="38.3" y="105.1">Instruction_3</text>
<text x="38.3" y="102.5">Instruction_2</text>
<text x="40.6" y="107.6">Databus0</text>
<text x="77.3" y="105.1">Databus3</text>
<text x="77.3" y="102.5">Databus2</text>
<text x="40.6" y="112.7">Databus2</text>
<text x="40.6" y="110.1">Databus1</text>
<text x="40.6" y="115.2">Databus3</text>
<text x="146" y="138.1">Databus0</text>
<text x="146" y="143.2">Databus2</text>
<text x="146" y="140.6">Databus1</text>
<text x="146" y="148.2">Databus3</text>
<text x="146" y="145.7">Databus3</text>
<text x="182.9" y="148.2">PA0</text>
<text x="146" y="155.9">Databus0</text>
<text x="146" y="153.3">Databus1</text>
<text x="146" y="150.8">Databus2</text>
<text x="182.9" y="150.8">PA1</text>
</g>
<g font-size="1.8" fill="#725600">
<text x="128.5" y="42.8">BUS_Zero</text>
<text x="38.6" y="65.6">Level_C_OE</text>
<text x="42.2" y="68.2">~{ALU_OE}</text>
<text x="35.9" y="121.5">~{Immediate_OE}</text>
</g>
<text font-size="1.8" fill="#ff00d1" x="188.1" y="92.4">~{RESET}</text>
<text font-size="1.8" fill="#009600" x="136.6" y="162.2">~{WR}</text>
</svg>
